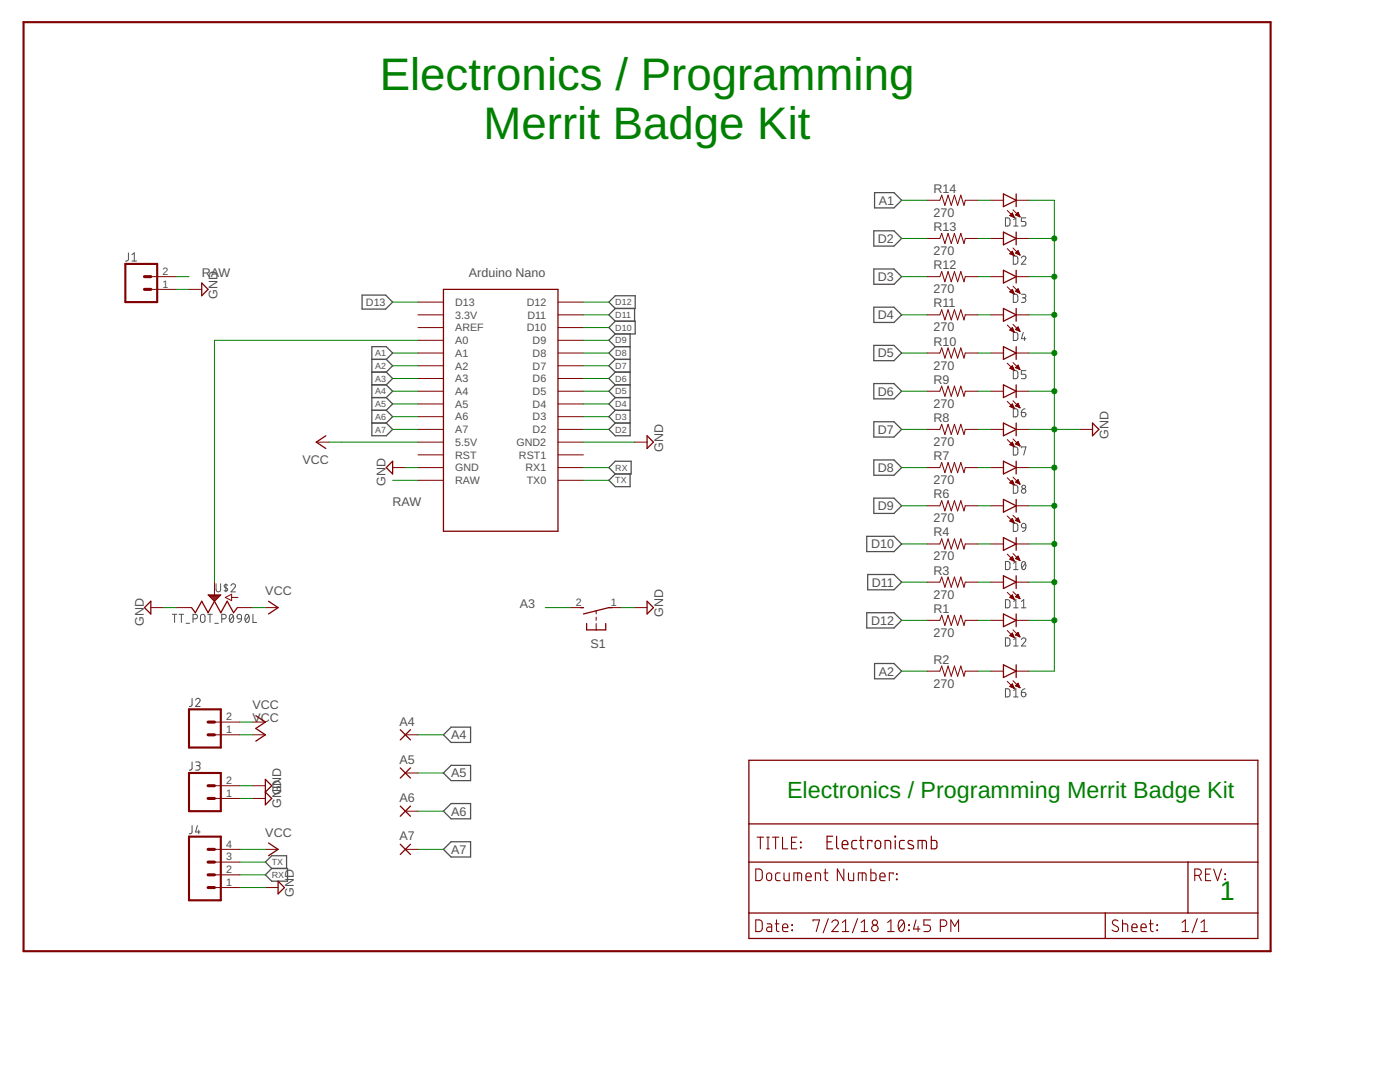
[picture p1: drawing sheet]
<svg xmlns="http://www.w3.org/2000/svg" width="279mm" height="216mm" viewBox="0 0 279 216" stroke-linecap="round" stroke-linejoin="round" font-family="sans-serif">
<g fill="none" stroke="#505050" stroke-width=".2">
<path d="M25.6 50.5v1.4l-.5 .2M26.3 52.1h.9M26.3 50.8l.5-.3v1.6M200.7 43.5h.6l.2 .3 .1 .8-.3 .5h-.6zM202.2 51.1h.7l.2 .3v.9l-.2 .4h-.7zM202.2 58.7h.7l.2 .3v.9l-.2 .4h-.7zM202.3 45.1h.9M202.3 43.8l.4-.3v1.6M203.8 51.5a.45 .45 0 0 1 .7-.4 .45 .45 0 0 1 .1 .7l-.8 .9h.9M203.8 58.7h.6a.36 .36 0 0 1 .3 .4 .36 .36 0 0 1-.3 .3h-.4M204.3 59.4a.46 .46 0 0 1 .4 .5 .46 .46 0 0 1-.4 .4h-.5M204.7 43.5h-.9v.7h.6a.46 .46 0 0 1 .4 .5 .46 .46 0 0 1-.4 .4h-.6"/>
<path d="M202.2 66.3l.7 .1 .2 .2v.9l-.2 .4h-.7zM202.2 74h.7l.2 .2v.9l-.2 .4-.7 .1zM204.2 66.3l-.4 1.3h.9M204.5 67.2v.7M204.7 74h-.9v.7h.6a.45 .45 0 0 1 .4 .4 .45 .45 0 0 1-.4 .5h-.6M202.2 81.6h.7l.2 .3v.8l-.2 .5h-.7zM202.2 89.2h.7l.2 .3v.9l-.2 .4h-.7zM202.2 96.8h.7l.2 .3v.9l-.2 .4h-.7zM203.8 82.3h.6a.45 .45 0 0 1 .3 .5 .45 .45 0 0 1-.4 .4 .45 .45 0 0 1-.5-.5zM203.8 89.4v-.2h.9l-.4 1.6M204.6 81.6l-.4 .1-.4 .6M43.1 116.5v1.2a.46 .46 0 0 0 .5 .4 .46 .46 0 0 0 .4-.4v-1.2"/>
<path d="M45.1 116.5v1.6M45.4 116.8l-.3-.2-.4 .2 .1 .3 .5 .3a.36 .36 0 0 1-.1 .6 .36 .36 0 0 1-.5-.2M46.1 116.8a.44 .44 0 0 1 .6-.3 .44 .44 0 0 1 .2 .7l-.8 .9h.9M200.7 112l.6 .1 .2 .2 .1 .9-.3 .4-.6 .1zM200.7 119.7h.6l.2 .2 .1 .9-.3 .4-.6 .1zM202.2 104.4l.7 .1 .2 .2v.9l-.2 .4h-.7zM202.3 112.4l.4-.4v1.7M202.3 113.7h.9M204 104.6l.3-.2 .3 .2 .1 .7-.8-.1-.1-.3zM204 112.1l.3-.1a.97 .97 0 0 1 0 1.7 1.02 1.02 0 0 1-.3-1.6zM204.7 112.4l-.8 .9M204.7 105.3l-.1 .4-.6 .3"/>
<path d="M34.4 122.6h.9M34.8 122.6v1.6M35.7 122.6h.9M36.2 122.6v1.6M37.1 124.4h.7M38.3 139.3v1.4l-.2 .2-.3 .1M38.5 123.5h.5a.46 .46 0 0 0 .4-.5 .46 .46 0 0 0-.4-.4h-.5v1.6M39 139.7a.45 .45 0 0 1 .7-.3 .45 .45 0 0 1 .1 .7l-.8 .9h.9M40.1 122.7l.4-.1 .3 .1 .1 1.1a.46 .46 0 0 1-.4 .4 .46 .46 0 0 1-.5-.4zM41.5 122.6h.9M41.9 122.6v1.6M42.9 124.4h.7"/>
<path d="M44.3 123.5h.4a.46 .46 0 0 0 .4-.5 .46 .46 0 0 0-.4-.4h-.4v1.6M46 122.7l.2-.1a.95 .95 0 0 1 0 1.6 1.04 1.04 0 0 1-.2-1.5zM46.5 122.9l-.7 .9M47.4 122.7l.4-.1 .3 .1 .1 .8-.8-.1-.1-.4zM48.2 123.5l-.1 .4-.6 .3M49.1 122.7l.2-.1a.97 .97 0 0 1 0 1.6 1.02 1.02 0 0 1-.2-1.5zM49.7 122.9l-.7 .9M50.5 122.6v1.6h.7M200.7 127.3h.6l.2 .3 .1 .9-.3 .4h-.6zM200.7 137.4l.6 .1 .2 .2 .1 .9-.3 .4-.6 .1zM202.3 120l.4-.3v1.6M202.3 127.6l.4-.3v1.6"/>
<path d="M202.3 137.8l.4-.4v1.7M202.3 121.3h.9M202.3 128.9h.9M202.3 139.1h.9M203.8 127.6a.45 .45 0 0 1 .7-.3 .45 .45 0 0 1 .1 .7l-.8 .9h.9M203.8 138.2h.6a.45 .45 0 0 1 .3 .5 .45 .45 0 0 1-.4 .4 .45 .45 0 0 1-.5-.5zM203.8 121.3h.9M203.8 120l.5-.3v1.6M204.6 137.4l-.6 .3-.2 .5M38.3 152v1.4l-.5 .3M39 152h.6a.36 .36 0 0 1 .3 .4 .36 .36 0 0 1-.3 .4h-.4M39.5 152.8a.46 .46 0 0 1 .4 .4 .46 .46 0 0 1-.4 .5h-.5"/>
<path d="M38.3 164.7v1.4l-.5 .3M39.4 164.7l-.4 1.3h.9M39.7 165.6v.8"/>
<circle cx="204.3" cy="98" r=".45"/>
<circle cx="204.3" cy="97.2" r=".36"/>
</g>
<g fill="none" stroke="#505050" stroke-width=".25">
<path d="M174.5 38.4h3.9l1.5 1.6-1.5 1.5h-3.9zM72.3 58.9h4.7l1.4 1.4-1.4 1.4h-4.7zM174.4 46.1h4l1.5 1.5-1.5 1.5h-4zM174.4 53.7h4l1.5 1.5-1.5 1.5h-4zM74.2 71.7h2.9M74.2 74.3h2.9M74.2 76.8h2.9M74.2 79.3h2.9M77.1 71.7l1.3-1.3-1.3-1.2h-2.9v17.8h2.9l1.3-1.3-1.3-1.3M77.1 71.7l1.3 1.3-1.3 1.3M77.1 74.3l1.3 1.2-1.3 1.3M77.1 76.8l1.3 1.3-1.3 1.2"/>
<path d="M77.1 79.3l1.3 1.3-1.3 1.3M121.5 60.3l1.3-1.3h4v2.6h-4zM122.8 64.1h4v2.5h-4M122.8 61.6l-1.3 1.2 1.3 1.3M122.8 64.1l-1.3 1.3 1.3 1.2M122.8 66.6l-1.3 1.3 1.3 1.3M122.8 69.2h3M122.8 69.2l-1.3 1.2 1.3 1.3M122.8 71.7h3M122.8 71.7l-1.3 1.3 1.3 1.3M122.8 74.3h3M122.8 74.3l-1.3 1.2 1.3 1.3"/>
<path d="M122.8 76.8h3M122.8 76.8l-1.3 1.3 1.3 1.2M122.8 79.3h3M122.8 79.3l-1.3 1.3 1.3 1.3M125.8 66.6v20.4h-3l-1.3-1.3 1.3-1.3M126.6 61.6v2.5M174.4 61.3h4l1.5 1.5-1.5 1.5h-4zM174.4 68.9h4l1.5 1.5-1.5 1.6h-4zM174.4 76.5h4l1.5 1.6-1.5 1.5h-4zM74.2 81.9h2.9M74.2 84.4h2.9M77.1 81.9l1.3 1.2-1.3 1.3"/>
<path d="M121.5 93.3l1.3-1.3h3.2v2.6h-3.2zM122.8 94.6l-1.3 1.2 1.3 1.3h3v-2.5M122.8 81.9h3M122.8 81.9l-1.3 1.2 1.3 1.3M122.8 84.4h3M174.4 99.4h4l1.5 1.5-1.5 1.5h-4zM174.4 84.2h4l1.5 1.5-1.5 1.5h-4zM174.4 91.8h4l1.5 1.5-1.5 1.5h-4zM173 107h5.4l1.5 1.5-1.5 1.6h-5.4zM173.2 114.6h5.2l1.5 1.6-1.5 1.5h-5.2zM173 122.3h5.4l1.5 1.5-1.5 1.5h-5.4zM174.5 132.4h3.9l1.5 1.5-1.5 1.5h-3.9z"/>
<path d="M88.5 146.6l1.5-1.5h3.9v3h-3.9zM88.5 154.2l1.5-1.5h3.9v3.1h-3.9zM53 174.6l1.2-1.3h3.2v2.5h-3.2zM54.2 173.3l-1.2-1.3 1.2-1.2h3v2.5M88.5 161.9l1.5-1.6h3.9v3.1h-3.9zM88.5 169.5l1.5-1.5h3.9v3h-3.9z"/>
</g>
<g fill="none" stroke="#800000" stroke-width=".2">
<path d="M185 40h2.6l.3-1.1 .7 2.1 .6-2.1 .6 2.1 .7-2.1 .6 2.1 .6-2.1 .7 2.1 .2-1h2.6M197.7 40h2.6M202.8 40h2.5M30.1 55.2h5.1M30.1 57.7h5.1M37.7 57.7h2.6M185 55.2h2.6l.3-1 .7 2 .6-2 .6 2 .7-2 .6 2 .6-2 .7 2 .2-1h2.6M185 47.6h2.6l.3-1 .7 2 .6-2 .6 2 .7-2 .6 2 .6-2 .7 2 .2-1h2.6M197.7 55.2h2.6M197.7 47.6h2.6M201 42l1.4 1.4M201 49.6l1.4 1.4"/>
<path d="M201 57.2l1.4 1.4M201.5 43l.9 .4M201.5 43h.7M201.5 50.6l.5-.5 .4 .9zM201.5 58.3l.5-.6 .4 .9zM201.5 50.6h.7M201.6 58.2h.6M201.7 42.9h.5M201.7 50.5h.5M201.7 58.3h.6M201.7 58.1h.5M201.7 50.7h.6"/>
<path d="M201.8 43.1h.5M201.8 42.8h.3M201.8 50.4h.3M201.8 58h.3M201.9 42.6h.2M201.9 50.2h.2M201.9 57.8h.2M202 58.4h.3M202 42.5h.1M202 50.8h.3M202 42.5l-.5 .5M202 42.5l.4 .9"/>
<path d="M202.1 43.2h.3M202.2 41.9l1.4 1.4M202.2 49.5l1.4 1.4M202.2 57.1l1.4 1.4M202.2 58.6h.2M202.3 51h.1M202.3 43.4h.1M202.7 42.9h.7M202.7 42.9l.9 .4M202.7 42.9l.5-.5 .4 .9M202.7 50.5l.5-.5 .4 .9zM202.7 58.1l.5-.5 .4 .9z"/>
<path d="M202.7 50.5h.7M202.7 58.1h.7M202.8 55.2h2.5M202.8 47.6h2.5M202.8 42.8h.5M202.8 50.4h.5M202.8 58.2h.6M202.8 58h.5M202.9 50.6h.5M202.9 43h.5M202.9 42.6h.4M202.9 50.2h.4"/>
<path d="M202.9 57.8h.4M203 42.5h.2M203.1 50.1h.1M203.1 57.7h.1M203.1 58.3h.4M203.2 42.4h.1M203.2 50.7h.3M203.2 43.1h.3M203.4 58.4h.1M203.5 50.8h.1M203.5 43.2h.1M83.4 62.8h5.1"/>
<path d="M83.4 65.4h5.1M83.4 78.1h5.1M83.4 75.5h5.1M83.4 73h5.1M83.4 70.4h5.1M83.4 67.9h5.1M83.4 60.3h5.1M111.4 62.8h5M111.4 65.4h5M111.4 78.1h5M111.4 75.5h5M111.4 73h5"/>
<path d="M111.4 70.4h5M111.4 67.9h5M111.4 60.3h5M185 62.8h2.6l.3-1 .7 2 .6-2 .6 2 .7-2 .6 2 .6-2 .7 2 .2-1h2.6M185 78.1h2.6l.3-1.1 .7 2.1 .6-2.1 .6 2.1 .7-2.1 .6 2.1 .6-2.1 .7 2.1 .2-1h2.6M185 70.4h2.6l.3-1 .7 2.1 .6-2.1 .6 2.1 .7-2.1 .6 2.1 .6-2.1 .7 2.1 .2-1.1h2.6M197.7 62.8h2.6M197.7 78.1h2.6M197.7 70.4h2.6M201 64.9l1.4 1.4M201 72.5l1.4 1.4M201.5 65.9l.5-.5 .4 .9z"/>
<path d="M201.5 73.5l.5-.5 .4 .9zM201.6 65.8h.6M201.6 73.5h.7M201.6 73.4h.6M201.6 65.9h.7M201.7 65.7h.5M201.7 73.3h.5M201.8 65.6h.3M201.8 73.2h.3M201.9 73.6h.4M201.9 66h.4M202 65.4h.1"/>
<path d="M202 73h.1M202.1 73.8h.3M202.2 64.7l1.4 1.4M202.2 72.3l1.4 1.4M202.2 80l1.4 1.4M202.2 66.2h.2M202.7 65.7l.5-.5 .4 .9zM202.7 73.4l.5-.5 .4 .8zM202.7 65.7h.7M202.8 73.4h.6M202.8 73.3h.5M202.8 62.8h2.5"/>
<path d="M202.8 78.1h2.5M202.8 70.4h2.5M202.8 65.8h.6M202.9 65.6h.4M202.9 73.2h.4M203 65.4h.3M203 73h.2M203 73.5h.5M203.1 65.9h.4M203.1 65.3h.1M203.1 72.9h.1M203.3 73.6h.2"/>
<path d="M203.3 66h.2M63.1 88.2h2.6M78.4 93.3h2.5M83.4 95.8h5.1M83.4 93.3h5.1M83.4 90.8h5.1M83.4 88.2h5.1M83.4 85.7h5.1M83.4 83.1h5.1M83.4 80.6h5.1M111.4 95.8h5M111.4 93.3h5"/>
<path d="M111.4 90.8h5M111.4 88.2h5M111.4 85.7h5M111.4 83.1h5M111.4 80.6h5M126.6 88.2h2.5M185 93.3h2.6l.3-1 .7 2 .6-2 .6 2 .7-2 .6 2 .6-2 .7 2 .2-1h2.6M185 85.7h2.6l.3-1 .7 2 .6-2 .6 2 .7-2 .6 2 .6-2 .7 2 .2-1h2.6M197.7 93.3h2.6M197.7 85.7h2.6M201 80.1l1.4 1.4M201 87.7l1.4 1.4"/>
<path d="M201 95.3l1.4 1.4M201.5 88.7l.9 .4M201.5 88.7l.5-.5 .4 .9M201.5 88.7h.7M201.5 96.4l.5-.6 .4 .9zM201.5 81.1h.7M201.5 96.3h.7M201.6 81h.6M201.7 88.6h.5M201.7 96.2h.5M201.7 96.4h.6M201.8 80.9h.3"/>
<path d="M201.8 88.8h.5M201.8 88.5h.3M201.8 96.1h.3M201.8 81.2h.5M201.9 80.8h.2M201.9 88.3h.2M201.9 95.9h.2M202 80.6h.1M202 88.2h.1M202 96.6h.3M202 80.6l-.5 .5 .9 .4M202 80.6l.4 .9"/>
<path d="M202.1 89h.3M202.1 81.4h.3M202.2 87.6l1.4 1.4M202.2 95.2l1.4 1.4M202.3 96.7h.1M202.4 89.1h.1M202.4 81.5h.1M202.7 81l.5-.5 .4 .9zM202.7 88.6h.7M202.7 88.6l.9 .4M202.7 81h.7M202.7 96.2h.7"/>
<path d="M202.8 80.9h.5M202.8 93.3h2.5M202.8 85.7h2.5M202.8 88.5h.5M202.8 96.1h.5M202.9 80.8h.4M202.9 96.3h.5M202.9 88.3h.4M202.9 95.9h.4M202.9 88.7h.5M203 81.1h.5M203 80.6h.2"/>
<path d="M203 88.2h.2M203.1 95.8h.1M203.1 80.5h.1M203.2 88.1h.1M203.2 88.1l-.5 .5M203.2 88.1l.4 .9M203.2 96.4h.3M203.2 95.7l-.5 .5 .9 .4M203.2 95.7l.4 .9M203.2 95.7h.1M203.2 88.8h.3M203.3 81.2h.2"/>
<path d="M203.5 96.6h.1M203.5 89h.1M203.5 81.4h.1M215.5 85.7h2.5M42.8 116.2v2.5M45 119.2l1.2-.6v1.2zM46.2 119.2h1.3M185 116.2h2.6l.3-1.1 .7 2.1 .6-2.1 .6 2.1 .7-2.1 .6 2.1 .6-2.1 .7 2.1 .2-1h2.6M185 108.5h2.6l.3-1 .7 2.1 .6-2.1 .6 2.1 .7-2.1 .6 2.1 .6-2.1 .7 2.1 .2-1.1h2.6M185 100.9h2.6l.3-1 .7 2 .6-2 .6 2 .7-2 .6 2 .6-2 .7 2 .2-1h2.6M197.7 116.2h2.6M197.7 108.5h2.6"/>
<path d="M197.7 100.9h2.6M201 103l1.4 1.4M201 110.6l1.4 1.4M201 118.2l1.4 1.4M201.5 104l.5-.5 .4 .9zM201.5 111.6l.5-.5 .4 .9zM201.5 119.2l.5-.5 .4 .9zM201.6 103.9h.6M201.6 111.5h.6M201.6 119.2h.7M201.6 119.1h.6M201.7 111.6h.6"/>
<path d="M201.7 104h.6M201.7 103.8h.5M201.7 111.4h.5M201.7 119h.5M201.8 103.7h.3M201.8 111.3h.3M201.8 118.9h.3M201.9 119.4h.4M201.9 103.5h.2M201.9 111.8h.4M202 111.1h.1M202 104.2h.3"/>
<path d="M202 118.7h.1M202.2 102.8l1.4 1.4M202.2 110.4l1.4 1.4M202.2 118.1l1.4 1.4M202.2 119.5h.2M202.2 111.9h.2M202.2 104.3h.2M202.7 103.8l.5-.5 .4 .9zM202.7 111.5l.5-.5 .4 .8zM202.7 119.1l.5-.5 .4 .9zM202.7 103.8h.7M202.7 111.4h.7"/>
<path d="M202.8 119.1h.6M202.8 119h.5M202.8 116.2h2.5M202.8 108.5h2.5M202.8 100.9h2.5M202.8 111.5h.6M202.8 103.7h.5M202.8 103.9h.6M202.8 111.3h.5M202.9 118.9h.4M202.9 103.5h.4M203 111.1h.3"/>
<path d="M203 118.7h.2M203 119.2h.5M203.1 103.4h.1M203.1 111.6h.4M203.1 111h.1M203.1 118.6h.1M203.1 104h.4M203.3 119.4h.2M203.4 111.8h.1M203.4 104.2h.1M30.1 121.2h2.5M35.2 121.2h3"/>
<path d="M47.4 121.2h3M53 121.2h2.5M113.9 121.2h2.5M119 121.9v.6M119 123.1v.7M119 124.4v1.3M121.5 121.2h2.6M126.6 121.2h2.5M185 123.8h2.6l.3-1 .7 2 .6-2 .6 2 .7-2 .6 2 .6-2 .7 2 .2-1h2.6M185 133.9h2.6l.3-1 .7 2 .6-2 .6 2 .7-2 .6 2 .6-2 .7 2 .2-1h2.6M197.7 123.8h2.6M197.7 133.9h2.6"/>
<path d="M201 125.8l1.4 1.4M201 136l1.4 1.4M201.5 137l.9 .4M201.5 137l.5-.5 .4 .9M201.5 137h.7M201.5 126.8h.7M201.6 126.7h.6M201.7 136.8h.5M201.7 126.6h.4M201.8 137.1h.5M201.8 136.7h.3M201.8 127h.5"/>
<path d="M201.9 126.5h.2M201.9 136.6h.2M202 126.3h.1M202 136.5h.1M202 126.3l-.5 .5 .9 .4M202 126.3l.4 .9M202.1 137.2h.3M202.1 127.1h.3M202.2 125.7l1.4 1.4M202.2 135.8l1.4 1.4M202.3 137.3h.1M202.4 127.2h.1"/>
<path d="M202.7 126.7l.5-.5 .4 .9zM202.7 136.8h.7M202.7 136.8l.9 .4M202.7 126.7h.7M202.8 126.6h.5M202.8 123.8h2.5M202.8 133.9h2.5M202.8 136.7h.5M202.9 126.5h.4M202.9 136.6h.4M202.9 137h.5M203 126.8h.5"/>
<path d="M203 126.3h.2M203 136.5h.2M203.1 126.2h.1M203.2 136.4h.1M203.2 136.3l-.5 .5M203.2 136.3l.4 .9M203.2 137.1h.3M203.3 127h.2M203.5 137.2h.1M42.8 146.6h5.1M42.8 144.1h5.1M42.8 159.3h5.1"/>
<path d="M42.8 156.8h5.1M50.4 146.6h2.6M50.4 144.1h2.6M50.4 159.3h2.6M50.4 156.8h2.6M80.9 146.6h2.5M80.9 154.2h2.5M42.8 169.5h5.1M42.8 177.1h5.1M42.8 174.6h5.1M42.8 172h5.1M53 169.5h2.5"/>
<path d="M53 177.1h2.5M80.9 161.9h2.5M80.9 169.5h2.5"/>
</g>
<g fill="none" stroke="#800000" stroke-width=".25">
<path d="M200.3 38.7l2.5 1.3-2.5 1.2zM202.8 38.7v2.5M40.3 56.5l1.2 1.2-1.2 1.3zM88.5 57.7h22.9v48.3h-22.9zM200.3 46.3l2.5 1.3-2.5 1.3zM200.3 53.9l2.5 1.3-2.5 1.3zM202.8 46.3v2.6M202.8 53.9v2.6M200.3 61.6l2.5 1.2-2.5 1.3zM200.3 69.2l2.5 1.2-2.5 1.3zM200.3 76.8l2.5 1.3-2.5 1.2zM202.8 61.6v2.5"/>
<path d="M202.8 69.2v2.5M202.8 76.8v2.5M65 87l-1.9 1.2 1.9 1.3M78.4 92v2.6l-1.3-1.3zM129.1 87l1.3 1.2-1.3 1.3zM200.3 84.4l2.5 1.3-2.5 1.3zM200.3 92l2.5 1.3-2.5 1.3zM200.3 99.7l2.5 1.2-2.5 1.3zM202.8 84.4v2.6M202.8 92v2.6M202.8 99.7v2.5M218 84.4l1.3 1.3-1.3 1.3z"/>
<path d="M30.1 120v2.5l-1.3-1.3zM53.6 120l1.9 1.2-1.9 1.3M129.1 120l1.3 1.2-1.3 1.3zM200.3 107.3l2.5 1.2-2.5 1.3zM200.3 114.9l2.5 1.3-2.5 1.2zM202.8 107.3v2.5M202.8 114.9v2.5M38.2 121.2l.8 1.1 1.3-2.3 1.2 2.3 1.3-2.3 1.3 2.3 1.2-2.3 1.3 2.3 .8-1.1M115.8 121.2h.6M117.1 124.4v1.3h3.8v-1.3M122.2 121.2h-.7l-5.1 1.3M200.3 122.5l2.5 1.3-2.5 1.3z"/>
<path d="M200.3 132.7l2.5 1.2-2.5 1.3zM202.8 122.5v2.6M202.8 132.7v2.5M51.1 142.8l1.9 1.3-1.9 1.3 1.9 1.2-1.9 1.3M53 155.5l1.2 1.3-1.2 1.3 1.2 1.2-1.2 1.3zM79.9 145.6l2 2M79.9 153.2l2 2.1M81.9 145.6l-2 2M81.9 153.2l-2 2.1M149.5 151.7h101.5v35.6h-101.5zM53.6 168.2l1.9 1.3-1.9 1.3M55.5 175.8l1.3 1.3-1.3 1.3z"/>
<path d="M79.9 160.8l2 2.1M79.9 168.5l2 2M81.9 160.8l-2 2.1M81.9 168.5l-2 2M149.5 172h101.5M149.5 164.4h101.5M237.1 172v10.2M149.5 182.2h101.5M220.6 182.2v5.1"/>
</g>
<path d="M4.7 4.4h248.9v185.4h-248.9zM25 52.7h6.4v7.6h-6.4zM37.7 141.5h6.4v7.7h-6.4zM37.7 154.2h6.4v7.7h-6.4zM37.7 166.9h6.4v12.7h-6.4z" fill="none" stroke="#800000" stroke-width=".42"/>
<g fill="none" stroke="#800000" stroke-width=".21">
<path d="M41.5 118.7h2.6l-1.3 1.3zM41.7 118.8h2.2M41.8 119h2M42 119.2h1.6M42.2 119.4h1.2M42.4 119.5h.8M42.5 119.7h.6M42.7 119.9h.2M150.8 173.4h.9l.4 .4v1.5l-.4 .4h-.9zM151.1 167h1.3M151.7 167v2.4M153 167h.5"/>
<path d="M153 169.4h.5M153.1 174.3l.5-.1a.92 .92 0 0 1 .2 1.5h-.4l-.3-.1-.1-.4zM153.3 167v2.4M154.2 167h1.2M154.8 167v2.4M155.7 174.2h-.7l-.2 .4 .1 1 .8 .1M156.2 167v2.4h1M156.5 174.2v1.3l.3 .2h.7v-1.5M158 168.1h.7M158.4 175.7v-1.5l1.5 .1 .1 1.4M159 167h-1v2.4h1M159.2 174.2v1.5"/>
<path d="M159.7 168l.2 .1zM159.7 169.1l.2 .1zM160.8 175h1.1a.55 .55 0 0 0-.4-.8 .55 .55 0 0 0-.7 .5l.2 .9 .9 .1M162.7 175.7v-1.5l.9 .1 .2 .3v1.1M164.4 174.2h.8M164.7 173.4v1.9l.1 .3 .4 .1M168.4 173.4v2.3l-1.3-2.3v2.3M169.3 174.2l.1 1.3 .3 .2h.7v-1.5M171.3 175.7v-1.5l1.4 .1 .1 1.4M172.1 174.2v1.5M173.8 173.4v2.3h.8l.2-.4v-.9l-.2-.2h-.8M175.6 175h1a.55 .55 0 0 0-.3-.8 .55 .55 0 0 0-.7 .5l.1 .9 .9 .1"/>
<path d="M178.3 174.4v-.2h-.8v1.5M178.9 175.4l.1 .1zM178.9 174.4l.1 .1zM238.4 174.7h.7a.65 .65 0 0 0 .7-.7 .65 .65 0 0 0-.7-.6h-.7v2.3M239.2 174.7l.6 1M240.6 174.4h.8M241.6 173.4h-1v2.3h1M242.2 173.4l.8 2.3 .8-2.3M244.5 174.4l.1 .1zM244.5 175.4l.1 .1zM150.8 183.6h.9l.4 .4v1.4l-.4 .5h-.9zM153.1 184.3l.7 .1 .2 .2v1.3h-.6a.46 .46 0 0 1-.4-.5 .46 .46 0 0 1 .4-.4h.6"/>
<path d="M154.7 184.3h.8M155 183.6v2.1l.5 .2M156.2 185.1h1a.54 .54 0 0 0-.3-.7 .54 .54 0 0 0-.7 .4l.1 1 .9 .1M158 184.5l.2 .2zM158 185.6l.2 .1zM162.3 183.8v-.2h1.3l-.7 2.3M165.3 183.3l-1 2.8M166 184.1a.64 .64 0 0 1 .9-.5 .64 .64 0 0 1 .2 1l-1.1 1.3h1.3M168.1 185.9h1.3M168.1 184.1l.7-.5v2.3M171.2 183.3l-1.1 2.8M171.9 185.9h1.3"/>
<path d="M171.9 184.1l.6-.5v2.3M177.1 185.9h1.4M177.1 184.1l.7-.5v2.3M179.5 183.7a.54 .54 0 0 1 .6-.1 .54 .54 0 0 1 .3 .5 1.34 1.34 0 0 1-.5 1.8 1.38 1.38 0 0 1-.5-2zM180.4 184.1l-1 1.3M181.4 185.6l.1 .1zM181.4 184.5l.1 .2zM182.8 183.6l-.5 1.8h1.3M183.2 184.8v1.1M185.7 183.6h-1.3v1h.8a.66 .66 0 0 1 .5 .6 .66 .66 0 0 1-.5 .7h-.8M187.7 184.8h.6a.65 .65 0 0 0 .7-.6 .65 .65 0 0 0-.7-.6h-.6v2.3M189.8 185.9v-2.3l.7 1.2 .8-1.2v2.3"/>
<path d="M223.1 183.7a.58 .58 0 0 0-.9 0 .58 .58 0 0 0 .1 .8l.7 .4a.58 .58 0 0 1 0 .9 .58 .58 0 0 1-.8-.1l-.3-.1M224 184.3l.9 .1 .2 .3v1.2M224 183.6v2.3M225.9 185.1h1a.54 .54 0 0 0-.3-.7 .54 .54 0 0 0-.7 .4l.1 1 .9 .1M227.7 185.1h1a.54 .54 0 0 0-.3-.7 .54 .54 0 0 0-.7 .4l.1 1 .9 .1M229.4 184.3h.7M229.6 183.6v1.9l.1 .3 .4 .1M230.9 185.6l.1 .1zM230.9 184.5l.1 .2zM235.9 185.9h1.3M235.9 184.1l.7-.5v2.3M239 183.3l-1.1 2.8"/>
<path d="M239.7 185.9h1.3M239.7 184.1l.6-.5v2.3"/>
<circle cx="174.6" cy="184.1" r=".52"/>
<circle cx="174.6" cy="185.2" r=".65"/>
</g>
<g fill="none" stroke="#800000" stroke-width=".23">
<path d="M165.1 168h.8M166.2 166.9h-1.1v2.5h1.1M167 166.9v2.2l.4 .3M168.1 168.5h1.1a.59 .59 0 0 0-.4-.8 .59 .59 0 0 0-.7 .6l.1 .9 1 .2M171 167.7h-.7l-.3 .4 .1 1.1 .9 .2M171.5 167.7h.9M171.8 166.9v2.1l.1 .2 .5 .2M174 168v-.3h-.8v1.7M174.8 167.9l.5-.2a.97 .97 0 0 1 .2 1.6l-.4 .1-.3-.2-.2-.4zM176.6 169.4v-1.7l1 .1 .2 .3v1.3M178.6 166.9l.1 .1zM178.7 167.7v1.7"/>
<path d="M180.5 167.7h-.7l-.3 .4v1l.3 .2 .7 .1M182.2 167.8l-.8-.1-.2 .4 .2 .3 .8 .3 .2 .3-.2 .3-.2 .1-.8-.2M183.2 169.4v-1.7l1.6 .1 .1 .3v1.3M184 167.7v1.7M185.9 166.9v2.5l1-.2 .1-.2-.1-1.2-1-.1"/>
</g>
<path d="M28.8 55.2h1.3M28.8 57.7h1.3M41.5 144.1h1.3M41.5 146.6h1.3M41.5 156.8h1.3M41.5 159.3h1.3M41.5 172h1.3M41.5 174.6h1.3M41.5 177.1h1.3M41.5 169.5h1.3" fill="none" stroke="#800000" stroke-width=".61"/>
<g fill="none" stroke="#008000" stroke-width=".2">
<path d="M179.9 40h5.1M195.2 40h2.5M205.3 40h5.1v93.9h-5.1M35.2 57.7h2.5M35.2 55.2h2.5M179.9 47.6h5.1M179.9 55.2h5.1M195.2 47.6h2.5M195.2 55.2h2.5M205.3 47.6h5.1M205.3 55.2h5.1M78.4 70.4h5"/>
<path d="M78.4 78.1h5M78.4 60.3h5M78.4 73h5M78.4 75.5h5M83.4 67.9h-40.6v48.3M116.4 62.8h5.1M116.4 70.4h5.1M116.4 78.1h5.1M116.4 67.9h5.1M116.4 60.3h5.1M116.4 65.4h5.1M116.4 73h5.1"/>
<path d="M116.4 75.5h5.1M179.9 62.8h5.1M179.9 70.4h5.1M179.9 78.1h5.1M195.2 62.8h2.5M195.2 70.4h2.5M195.2 78.1h2.5M205.3 62.8h5.1M205.3 70.4h5.1M205.3 78.1h5.1M65.7 88.2h17.7M78.4 85.7h5"/>
<path d="M78.4 80.6h5M78.4 83.1h5M78.4 95.8h5M80.9 93.3h2.5M116.4 85.7h5.1M116.4 93.3h5.1M116.4 88.2h10.2M116.4 80.6h5.1M116.4 83.1h5.1M116.4 95.8h5.1M179.9 85.7h5.1M179.9 93.3h5.1"/>
<path d="M195.2 85.7h2.5M195.2 93.3h2.5M205.3 85.7h10.2M205.3 93.3h5.1M179.9 100.9h5.1M179.9 108.5h5.1M179.9 116.2h5.1M195.2 100.9h2.5M195.2 108.5h2.5M195.2 116.2h2.5M205.3 100.9h5.1M205.3 108.5h5.1"/>
<path d="M205.3 116.2h5.1M32.6 121.2h2.6M50.4 121.2h2.6M108.8 121.2h5.1M124.1 121.2h2.5M179.9 123.8h5.1M179.9 133.9h5.1M195.2 123.8h2.5M195.2 133.9h2.5M205.3 123.8h5.1M47.9 156.8h2.5M47.9 159.3h2.5"/>
<path d="M47.9 144.1h2.5M47.9 146.6h2.5M83.4 146.6h5.1M83.4 154.2h5.1M47.9 177.1h5.1M47.9 169.5h5.1M47.9 174.6h5.1M47.9 172h5.1M83.4 169.5h5.1M83.4 161.9h5.1"/>
</g>
<g fill="#008000" stroke="#008000" stroke-width=".2">
<circle cx="210.4" cy="47.6" r=".51"/>
<circle cx="210.4" cy="55.2" r=".51"/>
<circle cx="210.4" cy="62.8" r=".51"/>
<circle cx="210.4" cy="70.4" r=".51"/>
<circle cx="210.4" cy="78.1" r=".51"/>
<circle cx="210.4" cy="85.7" r=".51"/>
<circle cx="210.4" cy="93.3" r=".51"/>
<circle cx="210.4" cy="100.9" r=".51"/>
<circle cx="210.4" cy="108.5" r=".51"/>
<circle cx="210.4" cy="116.2" r=".51"/>
<circle cx="210.4" cy="123.8" r=".51"/>
</g>
<g font-size="9.1" fill="#008000">
<text x="75.8" y="18">Electronics / Programming</text>
<text x="96.5" y="27.7">Merrit Badge Kit</text>
</g>
<text font-size="5.4" fill="#008000" x="243.4" y="179.6">1</text>
<text font-size="4.7" fill="#008000" x="157.1" y="159.3">Electronics / Programming Merrit Badge Kit</text>
<g font-size="2.5" fill="#505050">
<text x="175.4" y="40.9">A1</text>
<text x="186.3" y="38.5">R14</text>
<text x="186.3" y="43.3">270</text>
<text x="186.3" y="46.1">R13</text>
<text x="175.2" y="48.5">D2</text>
<text x="186.3" y="50.9">270</text>
<text x="186.3" y="53.7">R12</text>
<text x="40.3" y="55.2">RAW</text>
<text x="43.4" y="59.7" transform="rotate(-90 43.4 59.7)">GND</text>
<text x="93.6" y="55.2">Arduino Nano</text>
<text x="175.2" y="56.1">D3</text>
<text x="186.3" y="58.5">270</text>
<text x="175.2" y="63.7">D4</text>
<text x="186.3" y="61.3">R11</text>
<text x="175.2" y="71.3">D5</text>
<text x="186.3" y="66.1">270</text>
<text x="186.3" y="68.9">R10</text>
<text x="186.3" y="73.7">270</text>
<text x="186.3" y="76.6">R9</text>
<text x="175.2" y="79">D6</text>
<text x="186.3" y="81.4">270</text>
<text x="175.2" y="86.6">D7</text>
<text x="186.3" y="89">270</text>
<text x="186.3" y="84.2">R8</text>
<text x="221.2" y="87.6" transform="rotate(-90 221.2 87.6)">GND</text>
<text x="60.4" y="92.5">VCC</text>
<text x="132.3" y="90.1" transform="rotate(-90 132.3 90.1)">GND</text>
<text x="175.2" y="94.2">D8</text>
<text x="186.3" y="91.8">R7</text>
<text x="77" y="96.9" transform="rotate(-90 77 96.9)">GND</text>
<text x="78.3" y="100.9">RAW</text>
<text x="175.2" y="101.8">D9</text>
<text x="186.3" y="96.6">270</text>
<text x="186.3" y="99.4">R6</text>
<text x="186.3" y="104.2">270</text>
<text x="186.3" y="107">R4</text>
<text x="173.8" y="109.4">D10</text>
<text x="186.3" y="111.8">270</text>
<text x="53" y="118.7">VCC</text>
<text x="174" y="117">D11</text>
<text x="186.3" y="119.5">270</text>
<text x="186.3" y="114.7">R3</text>
<text x="28.7" y="124.9" transform="rotate(-90 28.7 124.9)">GND</text>
<text x="103.7" y="121.2">A3</text>
<text x="132.3" y="123.1" transform="rotate(-90 132.3 123.1)">GND</text>
<text x="173.8" y="124.7">D12</text>
<text x="186.3" y="122.3">R1</text>
<text x="117.8" y="129.4">S1</text>
<text x="186.3" y="127.1">270</text>
<text x="175.4" y="134.8">A2</text>
<text x="186.3" y="137.2">270</text>
<text x="186.3" y="132.4">R2</text>
<text x="50.4" y="141.6">VCC</text>
<text x="50.4" y="144.1">VCC</text>
<text x="79.7" y="144.8">A4</text>
<text x="90" y="147.5">A4</text>
<text x="79.7" y="152.4">A5</text>
<text x="90" y="155.1">A5</text>
<text x="56.1" y="161.2" transform="rotate(-90 56.1 161.2)">GND</text>
<text x="56.1" y="158.7" transform="rotate(-90 56.1 158.7)">GND</text>
<text x="79.7" y="160">A6</text>
<text x="53" y="166.9">VCC</text>
<text x="79.7" y="167.6">A7</text>
<text x="90" y="162.8">A6</text>
<text x="90" y="170.4">A7</text>
<text x="58.7" y="179" transform="rotate(-90 58.7 179)">GND</text>
</g>
<g font-size="2.1" fill="#505050">
<text x="32.4" y="57.4">1</text>
<text x="32.4" y="54.9">2</text>
<text x="73" y="61">D13</text>
<text x="90.8" y="63.6">3.3V</text>
<text x="90.8" y="61">D13</text>
<text x="105.1" y="61">D12</text>
<text x="105.3" y="63.6">D11</text>
<text x="90.8" y="66.1">AREF</text>
<text x="90.8" y="71.2">A1</text>
<text x="90.8" y="68.7">A0</text>
<text x="105.1" y="66.1">D10</text>
<text x="106.3" y="71.2">D8</text>
<text x="106.3" y="68.7">D9</text>
<text x="90.8" y="76.3">A3</text>
<text x="90.8" y="73.7">A2</text>
<text x="106.3" y="76.3">D6</text>
<text x="106.3" y="73.7">D7</text>
<text x="90.8" y="83.9">A6</text>
<text x="90.8" y="81.4">A5</text>
<text x="90.8" y="78.8">A4</text>
<text x="106.3" y="83.9">D3</text>
<text x="106.3" y="81.4">D4</text>
<text x="106.3" y="78.8">D5</text>
<text x="90.8" y="89">5.5V</text>
<text x="90.8" y="86.4">A7</text>
<text x="103.1" y="89">GND2</text>
<text x="106.3" y="86.4">D2</text>
<text x="90.8" y="94.1">GND</text>
<text x="90.8" y="91.5">RST</text>
<text x="103.6" y="91.5">RST1</text>
<text x="104.9" y="94.1">RX1</text>
<text x="90.8" y="96.6">RAW</text>
<text x="105.1" y="96.6">TX0</text>
<text x="114.9" y="120.9">2</text>
<text x="121.9" y="120.9">1</text>
<text x="45.1" y="143.7">2</text>
<text x="45.1" y="146.3">1</text>
<text x="45.1" y="159">1</text>
<text x="45.1" y="156.4">2</text>
<text x="45.1" y="171.7">3</text>
<text x="45.1" y="169.1">4</text>
<text x="45.1" y="176.7">1</text>
<text x="45.1" y="174.2">2</text>
</g>
<g font-size="1.8" fill="#505050">
<text x="122.8" y="60.9">D12</text>
<text x="122.8" y="63.5">D11</text>
<text x="122.8" y="66">D10</text>
<text x="74.9" y="71.1">A1</text>
<text x="122.8" y="68.5">D9</text>
<text x="122.8" y="71.1">D8</text>
<text x="74.9" y="73.6">A2</text>
<text x="74.9" y="76.2">A3</text>
<text x="122.8" y="73.6">D7</text>
<text x="122.8" y="76.2">D6</text>
<text x="74.9" y="78.7">A4</text>
<text x="74.9" y="81.2">A5</text>
<text x="74.9" y="83.8">A6</text>
<text x="122.8" y="78.7">D5</text>
<text x="122.8" y="81.2">D4</text>
<text x="122.8" y="83.8">D3</text>
<text x="74.9" y="86.3">A7</text>
<text x="122.8" y="86.3">D2</text>
<text x="122.8" y="93.9">RX</text>
<text x="122.8" y="96.5">TX</text>
<text x="54.2" y="172.7">TX</text>
<text x="54.2" y="175.2">RX</text>
</g>
</svg>
